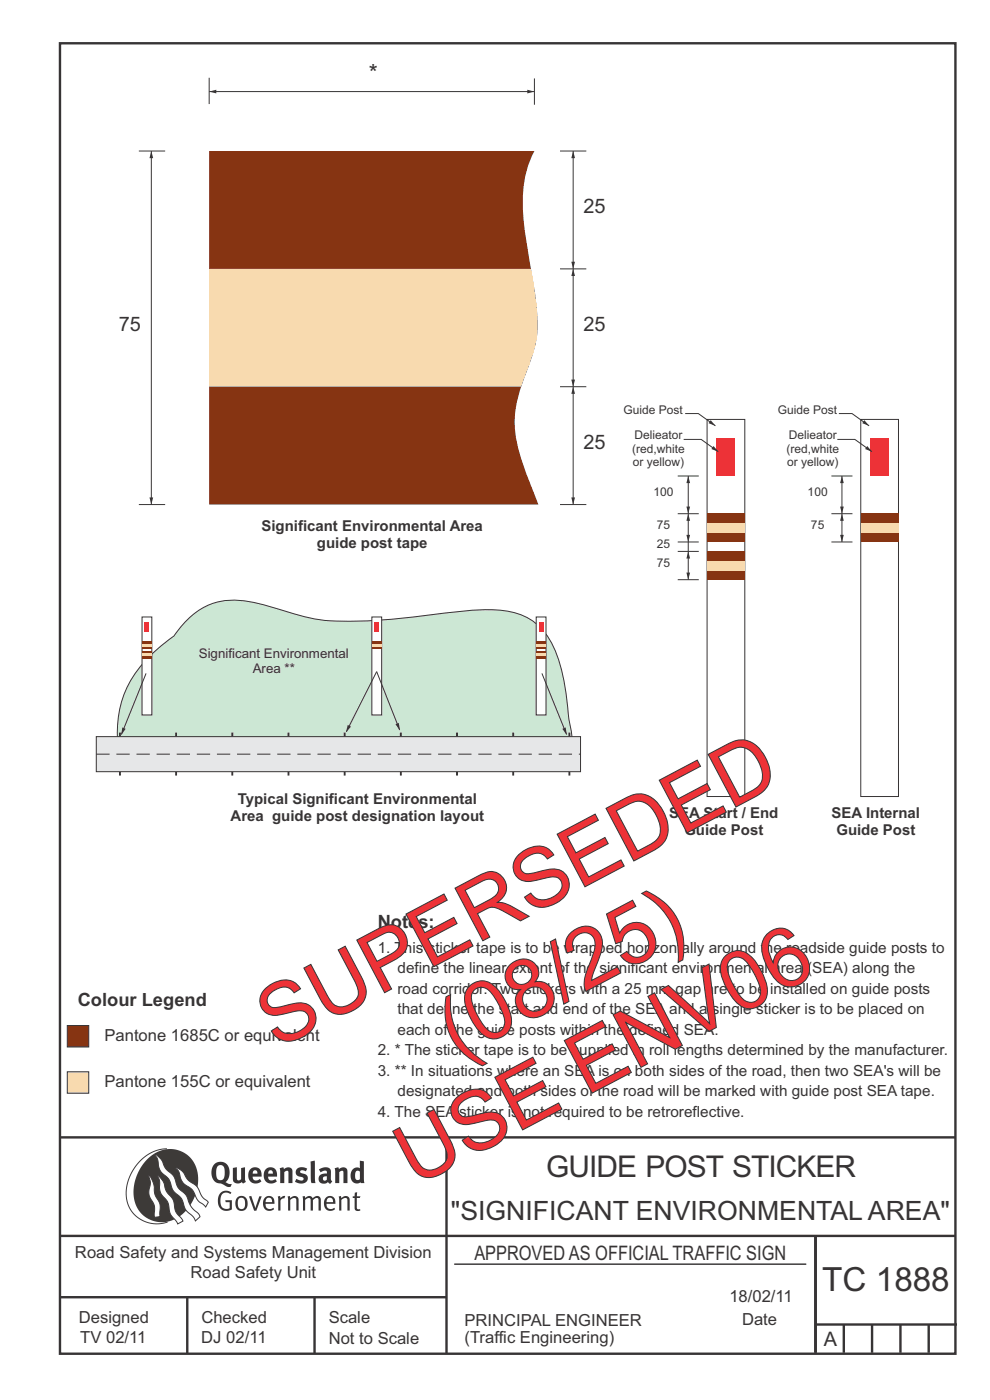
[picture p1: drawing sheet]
<svg xmlns="http://www.w3.org/2000/svg" width="210mm" height="297mm" viewBox="0 0 210 297" stroke-linecap="round" stroke-linejoin="round" font-family="sans-serif">
<g fill="none" stroke="#373435" stroke-width=".51">
<path d="M12.7 9.2h190v278h-190zM12.7 241.3h190M94.7 241.4v45.8M12.7 275.2h82M12.7 262.2h190.1M39.7 275.2v12M66.7 275.2v12M173 262.1v24.9M173 281h30M179 281v6M185 281v6M191 281v6"/>
<path d="M197 281v6"/>
</g>
<path d="M96.4 268.2h74.6" fill="none" stroke="#373435" stroke-width=".21"/>
<path d="M35.4 243.7a9.5 9.5 0 0 0-8.6 10.4 6.5 6.5 0 0 0 8.8 5.1" fill="none" stroke="#3d3a38" stroke-width=".21"/>
<path d="M31.3 245.9a6.1 6.1 0 0 1 7.3-1.6 6.1 6.1 0 0 1 3.4 6.6 8.8 8.8 0 0 1-7.2 8.4 6.1 6.1 0 0 1-6.4-7.5 10.5 10.5 0 0 1 2.9-5.9z" fill-rule="evenodd" fill="#3d3a38"/>
<g fill="#fefefe" stroke="#3d3a38" stroke-width=".21">
<path d="M31.6 249.4l.3 .3 .6 1.2 .4 2.5 1 2 .1 2.7-1.2 .2-.1-2.5-.9-1.8-.2-.7 .3-2.4z" fill-rule="evenodd"/>
<path d="M37.1 247.7l.6 .1 .9 .6 1.3 1.9 1.9 1.5 1.1 2.1 1.3 1.2-.6 1-1.6-1.5-1.2-2.2-2-1.5-.5-.9-.4-1.5z" fill-rule="evenodd"/>
<path d="M32.8 244.9l.4 .1 .9 .8 1 2.1 1.7 1.5 .9 2.5 1.7 1.6 1.2 2.5 1.6 1.6 .2 .5-1 .9-.4-.9-1.6-1.5-1-2.4-1.7-1.7-.9-2.4-1.8-1.7-.3-.9-.3-1.6z" fill-rule="evenodd"/>
<path d="M33.4 249.4l.5 .3 .7 1 .7 2 1.5 1.9 .5 2.5 1.4 1.8 .1 .1-1.1 .7-1.6-2.2-.6-2.5-1.4-1.9-.3-1v-1.6z" fill-rule="evenodd"/>
</g>
<g fill="#373435">
<path d="M46.8 253.1l.5-.4 .6-.1 .7 .1 .5 .3-.2 .3-.9-.3-.8 .2-.3 .7-.1 1.1 .1 .6 .3 .5 .5 .3 .6 .1 .4-.2v-1.3h-.8l-.1-.4h1.4v2l-.7 .2-.8 .1-.6-.2-.5-.5-.3-.8-.1-.9 .2-.8z" fill-rule="evenodd"/>
<path d="M50.7 254.3l.7-.2 .5 .5 .1 1.2-.2 .4-.3 .3h-.5l-.4-.4-.2-1.1zM50.4 254l-.5 1.1 .2 1.2 .8 .6 1-.2 .4-.4 .2-.5v-.8l-.2-.7-.3-.4-.5-.2h-.6z" fill-rule="evenodd"/>
<path d="M52.8 253.8l.5-.1 .9 2.6 .8-2.5h.5l-1.1 3h-.5z" fill-rule="evenodd"/>
<path d="M56.6 254.2l.4-.1 .4 .1 .2 .3 .1 .5h-1.4zM56.2 254l-.4 1v.7l.3 .6 .3 .4 .6 .2 1-.3 .2-.1-.2-.3-.6 .3-.7-.2-.3-.2-.1-.6v-.1h1.9l-.2-1.2-.8-.5-.5 .1z" fill-rule="evenodd"/>
<path d="M58.9 253.8l.5-.1 .1 .5 .4-.4 .6-.1-.2 .5-.4 .1-.4 .3v2.2h-.5z" fill-rule="evenodd"/>
<path d="M61 253.8h.5a.24 .24 0 0 0 .1 .3 .24 .24 0 0 0 .3-.2l.8-.2 .6 .5v2.6h-.4l-.1-2.3-.1-.3-.3-.1-.8 .5v2.2h-.5z" fill-rule="evenodd"/>
<path d="M64.2 253.8h.4a.23 .23 0 0 0 .2 .3 .23 .23 0 0 0 .3-.2l.5-.2 .5 .2a.23 .23 0 0 0 .3 .2 .23 .23 0 0 0 .2-.1l.8-.3 .6 .4 .1 2.7h-.5v-2.3l-.1-.3-.3-.1-.8 .5v2.2h-.5v-2.3l-.1-.3h-.3l-.8 .4v2.2h-.4z" fill-rule="evenodd"/>
<path d="M69.5 254.2l.5-.1 .4 .1 .2 .8h-1.3zM69.2 254l-.5 1 .1 .7 .2 .6 .4 .4 .4 .2 1.1-.3 .2-.1-.2-.3-.6 .3-.7-.2-.3-.3v-.6h1.9l-.2-1.2-.4-.3-.5-.2-.5 .1z" fill-rule="evenodd"/>
<path d="M71.8 253.8h.5a.24 .24 0 0 0 .1 .3 .24 .24 0 0 0 .4-.2l.7-.2 .6 .5 .1 2.6h-.5v-2.3l-.1-.3-.4-.1-.8 .5v2.2h-.5z" fill-rule="evenodd"/>
<path d="M75.3 253l.5-.1-.1 .9h.8l-.2 .3h-.6v2.2l.2 .2h.5v.3l-.2 .1-.6-.1-.4-.3v-2.4h-.4v-.3h.4z" fill-rule="evenodd"/>
<path d="M46.2 247.4l.4-.2h.4l.6 .6v1.8l-.2 .5-.4 .2h-.7l-.3-.5-.1-1.6zM45.5 246.9l-.4 .7-.2 .8v1l.3 .9 .7 .6 1 .2 1.6 .7 .4-.1 .3-.5h-.6l-.8-.4 .7-.9 .2-1.5a1.91 1.91 0 0 0-1.1-1.8 1.91 1.91 0 0 0-2.1 .3z" fill-rule="evenodd"/>
<path d="M49.4 247.8l.8-.2 .1 2.5 .1 .2 .3 .1 .4-.3v-2.3l.9-.2v2.6l.2 .5-.7 .3a.39 .39 0 0 0-.7 0h-.8l-.5-.4z" fill-rule="evenodd"/>
<path d="M53.8 248.4l.3-.1h.3l.2 .7h-1zM53.1 248l-.3 .5-.1 .8v.7l.4 .6 .5 .4 .6 .1 .7-.1 .6-.4-.4-.5-.4 .3h-.5l-.4-.1-.2-.4v-.3h1.9l-.1-1-.3-.6-1-.4-.5 .1z" fill-rule="evenodd"/>
<path d="M57.1 248.4l.2-.1h.4l.2 .7h-1zM56.4 248l-.4 .6-.1 .8 .1 .7 .4 .5 .5 .4 .6 .1 .6-.1 .6-.4-.3-.5-.6 .3h-.5l-.4-.6v-.2h1.9l-.1-1-.3-.6-.5-.3-.5-.1-.5 .1z" fill-rule="evenodd"/>
<path d="M59.3 247.8l.8-.2 .1 .4 1-.4 .7 .3 .1 .5v2.6h-.8v-2.3l-.3-.3-.6 .3v2.3h-.9z" fill-rule="evenodd"/>
<path d="M63 248l.9-.4 1.3 .3-.3 .6-.9-.2-.3 .2 .1 .3 1 .3 .4 .4v.8l-.4 .6-1.1 .2-1.1-.4 .3-.6 1 .4 .3-.1 .2-.3-.2-.3-.9-.3-.4-.3-.2-.6z" fill-rule="evenodd"/>
<path d="M68.6 249.7l.7-.2v.8l-.3 .2-.3-.1-.2-.3zM67.6 248.1l.4 .6 .8-.4 .5 .2a.35 .35 0 0 1 0 .5 .35 .35 0 0 1-.5 0l-1 .4-.2 .9 .2 .4 .3 .3h1.1a.49 .49 0 0 1 .8 .2l.5-.6-.3-.4v-1.7l-.2-.5-.4-.3-.6-.1z" fill-rule="evenodd"/>
<path d="M71 247.8l.8-.2 .1 .4 .9-.4 .7 .3 .2 .5v2.6h-.8l-.1-2.3-.2-.3-.6 .3v2.3h-.9z" fill-rule="evenodd"/>
<path d="M75.6 248.5l.3-.1 .4 .2v1.5l-.3 .2h-.4l-.2-.4-.1-.9zM76.3 246.2v1.3a.19 .19 0 0 1 0 .3 .19 .19 0 0 1-.3-.1l-.8 .1-.6 .5-.2 .9 .1 1 .3 .5 .6 .3h.6l.5-.2v.2h.8l-.1-4.6z" fill-rule="evenodd"/>
<path d="M65.9 246.4l.9-.2 .1 4.8h-.8l-.1-.3z" fill-rule="evenodd"/>
</g>
<path d="M14.3 227.4h4.5v4.5h-4.5z" fill-rule="evenodd" fill="#f8daaf" stroke="#373435" stroke-width=".21"/>
<path d="M14.3 217.6h4.5v4.5h-4.5z" fill-rule="evenodd" fill="#863412" stroke="#373435" stroke-width=".21"/>
<path d="M44.4 19.4h69M44.4 16.5v5.6M113.4 16.6v5.6M118.8 32h5.6" fill="none" stroke="#373435" stroke-width=".21"/>
<g fill="#373435">
<path d="M44.4 19.4l1.5-.4v.8z"/>
<path d="M111.9 19l1.5 .4-1.5 .4z"/>
</g>
<path d="M118.8 57h5.6" fill="none" stroke="#373435" stroke-width=".21"/>
<path d="M44.4 32h69a24.9 24.9 0 0 0-2.4 14.3l.8 5.7a119.7 119.7 0 0 1 2.2 17.2 29.8 29.8 0 0 1-2.6 10.6 23 23 0 0 0-1.5 15.2 102.8 102.8 0 0 0 4.3 12h-69.8z" fill-rule="evenodd" fill="#863412"/>
<path d="M44.4 57h68.2l.6 3.4a43 43 0 0 1 .7 11 60 60 0 0 1-3.4 10.6h-66.1z" fill-rule="evenodd" fill="#f8daaf"/>
<path d="M118.8 82h5.6M121.6 82v25M118.8 107h5.6" fill="none" stroke="#373435" stroke-width=".21"/>
<g fill="#373435">
<path d="M121.6 82l.4 1.5h-.8z"/>
<path d="M121.2 105.5h.8l-.4 1.5z"/>
</g>
<path d="M121.6 57v25" fill="none" stroke="#373435" stroke-width=".21"/>
<g fill="#373435">
<path d="M121.6 57l.4 1.6h-.8z"/>
<path d="M121.2 80.5h.8l-.4 1.5z"/>
</g>
<path d="M121.6 32v25" fill="none" stroke="#373435" stroke-width=".21"/>
<g fill="#373435">
<path d="M121.6 32l.4 1.5h-.8z"/>
<path d="M121.2 55.5h.8l-.4 1.5z"/>
</g>
<path d="M29.5 32h5.5M32.1 32v75M29.5 107h5.5" fill="none" stroke="#373435" stroke-width=".21"/>
<g fill="#373435">
<path d="M32.1 32l.4 1.5h-.8z"/>
<path d="M31.7 105.5h.8l-.4 1.5z"/>
</g>
<path d="M32 139l3.1-2.7 1.8-1.4a15.7 15.7 0 0 1 10.5-7.4 24.7 24.7 0 0 1 11.1 1.5 44.2 44.2 0 0 0 18.6 2.7l6.7-.4 11.8-1.4a36.8 36.8 0 0 1 13.7 .1 12.7 12.7 0 0 1 8.6 8.4 48.5 48.5 0 0 1 2.8 14.1l.3 1.9a6.8 6.8 0 0 1 0 4.1l-.5 .4-.7 .1-87.5 3-7-.4a29.9 29.9 0 0 1 1-14.3 23.2 23.2 0 0 1 5.7-8.3z" fill-rule="evenodd" fill="#cce7d4" stroke="#373435" stroke-width=".21"/>
<path d="M20.4 156.3h102.7v7.4h-102.7z" fill-rule="evenodd" fill="#e6e7e8" stroke="#373435" stroke-width=".21"/>
<path d="M20.4 160h102.7" fill="none" stroke="#373435" stroke-width=".21" stroke-dasharray="2.8 1.4" stroke-linecap="butt"/>
<g fill="#fefefe" stroke="#373435" stroke-width=".21">
<path d="M25.4 155.5h.1v.6h-.1z" fill-rule="evenodd"/>
<path d="M37.3 155.5h.1v.6h-.1z" fill-rule="evenodd"/>
<path d="M49.2 155.5h.2v.6h-.2z" fill-rule="evenodd"/>
<path d="M61.1 155.5h.2v.6h-.2z" fill-rule="evenodd"/>
<path d="M73 155.5h.2v.6h-.2z" fill-rule="evenodd"/>
<path d="M84.9 155.5h.2v.6h-.2z" fill-rule="evenodd"/>
<path d="M96.9 155.5h.1v.6h-.1z" fill-rule="evenodd"/>
<path d="M108.8 155.5h.2v.6h-.2z" fill-rule="evenodd"/>
<path d="M120.7 155.5h.2v.6h-.2z" fill-rule="evenodd"/>
<path d="M25.4 163.8h.1v.6h-.1z" fill-rule="evenodd"/>
<path d="M37.3 163.8h.1v.6h-.1z" fill-rule="evenodd"/>
<path d="M49.2 163.8h.2v.6h-.2z" fill-rule="evenodd"/>
<path d="M61.1 163.8h.2v.6h-.2z" fill-rule="evenodd"/>
<path d="M73 163.8h.2v.6h-.2z" fill-rule="evenodd"/>
<path d="M84.9 163.8h.2v.6h-.2z" fill-rule="evenodd"/>
<path d="M96.9 163.8h.1v.6h-.1z" fill-rule="evenodd"/>
<path d="M108.8 163.8h.2v.6h-.2z" fill-rule="evenodd"/>
<path d="M120.7 163.8h.2v.6h-.2z" fill-rule="evenodd"/>
<path d="M78.9 130.9h2.1v20.8h-2.1z" fill-rule="evenodd"/>
</g>
<path d="M78.9 136.1h2.1v1.5h-2.1z" fill-rule="evenodd" fill="#863412"/>
<path d="M78.9 136.6h2.1v.5h-2.1z" fill-rule="evenodd" fill="#f8daaf"/>
<path d="M79.4 131.9h1v2.1h-1z" fill-rule="evenodd" fill="#ed3237"/>
<path d="M30.1 130.9h2.1v20.8h-2.1z" fill-rule="evenodd" fill="#fefefe" stroke="#373435" stroke-width=".21"/>
<path d="M30.1 136.1h2.1v1.5h-2.1z" fill-rule="evenodd" fill="#863412"/>
<path d="M30.1 136.6h2.1v.5h-2.1z" fill-rule="evenodd" fill="#f8daaf"/>
<path d="M30.1 138.2h2.1v1.5h-2.1z" fill-rule="evenodd" fill="#863412"/>
<path d="M30.1 138.7h2.1v.5h-2.1z" fill-rule="evenodd" fill="#f8daaf"/>
<path d="M30.6 131.9h1.1v2.1h-1.1z" fill-rule="evenodd" fill="#ed3237"/>
<path d="M31 142.9l-5.2 12.9" fill="none" stroke="#373435" stroke-width=".21"/>
<path d="M25.9 154.3l.8 .3-1 1.3z" fill="#373435"/>
<path d="M79.9 142.5l-6.4 12.8" fill="none" stroke="#373435" stroke-width=".21"/>
<path d="M73.8 153.8l.6 .3-1 1.3z" fill="#373435"/>
<path d="M113.7 130.9h2.1v20.8h-2.1z" fill-rule="evenodd" fill="#fefefe" stroke="#373435" stroke-width=".21"/>
<path d="M113.7 136.1h2.1v1.5h-2.1z" fill-rule="evenodd" fill="#863412"/>
<path d="M113.7 136.6h2.1v.5h-2.1z" fill-rule="evenodd" fill="#f8daaf"/>
<path d="M113.7 138.2h2.1v1.5h-2.1z" fill-rule="evenodd" fill="#863412"/>
<path d="M113.7 138.7h2.1v.5h-2.1z" fill-rule="evenodd" fill="#f8daaf"/>
<path d="M114.3 131.9h1v2.1h-1z" fill-rule="evenodd" fill="#ed3237"/>
<path d="M115 142.9l5.2 12.9" fill="none" stroke="#373435" stroke-width=".21"/>
<path d="M119.3 154.6l.7-.3 .2 1.6z" fill="#373435"/>
<path d="M79.9 142.5l4.9 12.4" fill="none" stroke="#373435" stroke-width=".21"/>
<path d="M83.9 153.7l.7-.3 .2 1.5z" fill="#373435"/>
<path d="M150 89h8v80h-8zM143.8 109h4.4M146 101v8" fill="none" stroke="#373435" stroke-width=".21"/>
<g fill="#373435">
<path d="M146 101l.4 1.5h-.8z"/>
<path d="M145.6 107.5h.8l-.4 1.5z"/>
</g>
<path d="M150 109h8v6h-8z" fill-rule="evenodd" fill="#863412"/>
<path d="M150 111h8v2h-8z" fill-rule="evenodd" fill="#f8daaf"/>
<path d="M150 117h8v6h-8z" fill-rule="evenodd" fill="#863412"/>
<path d="M150 119h8v2h-8z" fill-rule="evenodd" fill="#f8daaf"/>
<path d="M152 93h4v8h-4z" fill-rule="evenodd" fill="#ed3237"/>
<path d="M143.8 101h4.4M143.8 115h4.4M143.8 117h4.4M146 109v6M143.8 123h4.4" fill="none" stroke="#373435" stroke-width=".21"/>
<g fill="#373435">
<path d="M145.6 113.5h.8l-.4 1.5z"/>
<path d="M146 109l.4 1.5h-.8z"/>
</g>
<path d="M146 115v8" fill="none" stroke="#373435" stroke-width=".21"/>
<g fill="#373435">
<path d="M145.6 121.5h.8l-.4 1.5z"/>
<path d="M146 117l.4 1.5h-.8z"/>
</g>
<path d="M145.3 87.7h2.8l3.7 2.6" fill="none" stroke="#373435" stroke-width=".21"/>
<path d="M150.8 89.1l1 1.2-1.5-.5z" fill="#373435"/>
<path d="M145 93.2h3.7l3.7 2.6" fill="none" stroke="#373435" stroke-width=".21"/>
<path d="M151.4 94.6l1 1.2-1.5-.5z" fill="#373435"/>
<path d="M182.6 89h8v80h-8zM176.4 109h4.4M178.6 101v8" fill="none" stroke="#373435" stroke-width=".21"/>
<g fill="#373435">
<path d="M178.6 101l.4 1.5h-.8z"/>
<path d="M178.2 107.5h.8l-.4 1.5z"/>
</g>
<path d="M182.6 109h8v6h-8z" fill-rule="evenodd" fill="#863412"/>
<path d="M182.6 111h8v2h-8z" fill-rule="evenodd" fill="#f8daaf"/>
<path d="M184.6 93h4v8h-4z" fill-rule="evenodd" fill="#ed3237"/>
<path d="M176.4 101h4.4M176.4 115h4.4M178.6 109v6" fill="none" stroke="#373435" stroke-width=".21"/>
<g fill="#373435">
<path d="M178.2 113.5h.8l-.4 1.5z"/>
<path d="M178.6 109l.4 1.5h-.8z"/>
</g>
<path d="M177.9 87.7h2.8l3.7 2.6" fill="none" stroke="#373435" stroke-width=".21"/>
<path d="M183.4 89.1l1 1.2-1.5-.5z" fill="#373435"/>
<path d="M177.6 93.2h3.7l3.7 2.6" fill="none" stroke="#373435" stroke-width=".21"/>
<path d="M184 94.6l1 1.2-1.5-.5z" fill="#373435"/>
<g font-size="17.6" fill="#ed3237">
<text x="58.7" y="222.7" transform="rotate(-28 58.7 222.7)">SUPERSEDED</text>
<text x="97" y="224.8" transform="rotate(-28 97 224.8)">(08/25)</text>
<text x="88" y="251.8" transform="rotate(-28 88 251.8)">USE ENV06</text>
</g>
<text font-size="7.1" fill="#373435" x="174.4" y="274">TC 1888</text>
<text font-size="6.3" fill="#373435" x="115.8" y="249.8">GUIDE POST STICKER</text>
<text font-size="5.6" fill="#373435" x="95.7" y="258.7">&quot;SIGNIFICANT ENVIRONMENTAL AREA&quot;</text>
<text font-size="5" fill="#373435" x="78.2" y="17.3">*</text>
<g font-size="4.2" fill="#373435">
<text x="123.8" y="45.2">25</text>
<text x="25.2" y="70.2">75</text>
<text x="123.8" y="70.3">25</text>
<text x="123.8" y="95.3">25</text>
<text x="100.6" y="267.2">APPROVED AS OFFICIAL TRAFFIC SIGN</text>
<text x="174.7" y="285.6">A</text>
</g>
<g font-size="3.9" fill="#373435">
<text x="80.1" y="196.9">Notes:</text>
<text x="16.5" y="213.4">Colour Legend</text>
</g>
<g font-size="3.5" fill="#373435">
<text x="22.1" y="220.8">Pantone 1685C or equivalent</text>
<text x="22.1" y="230.6">Pantone 155C or equivalent</text>
<text x="15.9" y="266.8">Road Safety and Systems Management Division</text>
<text x="40.4" y="271.1">Road Safety Unit</text>
<text x="16.7" y="280.6">Designed</text>
<text x="42.7" y="280.6">Checked</text>
<text x="69.7" y="280.6">Scale</text>
<text x="98.5" y="281.3">PRINCIPAL ENGINEER</text>
<text x="154.7" y="276.2">18/02/11</text>
<text x="157.4" y="281.2">Date</text>
<text x="17" y="284.8">TV 02/11</text>
<text x="42.7" y="284.8">DJ 02/11</text>
<text x="69.7" y="285.2">Not to Scale</text>
<text x="98.5" y="284.8">(Traffic Engineering)</text>
</g>
<g font-size="3.3" fill="#373435">
<text x="80.1" y="202.1">1. This sticker tape is to be wrapped horizontally around the roadside guide posts to</text>
<text x="84.3" y="206.4">define the linear extent of the significant environmental area (SEA) along the</text>
<text x="84.3" y="215.1">that define the start and end of the SEA and a single sticker is to be placed on</text>
<text x="84.3" y="210.8">road corridor. Two stickers with a 25 mm gap are to be installed on guide posts</text>
<text x="84.3" y="219.5">each of the guide posts within the defined SEA.</text>
<text x="80.1" y="223.9">2. * The sticker tape is to be supplied in roll lengths determined by the manufacturer.</text>
<text x="80.1" y="228.2">3. ** In situations where an SEA is on both sides of the road, then two SEA's will be</text>
<text x="84.3" y="232.6">designated and both sides of the road will be marked with guide post SEA tape.</text>
<text x="80.1" y="236.9">4. The SEA sticker is not required to be retroreflective.</text>
</g>
<g font-size="3.2" fill="#373435">
<text x="55.5" y="112.7">Significant Environmental Area</text>
<text x="67.2" y="116.3">guide post tape</text>
<text x="50.4" y="170.6">Typical Significant Environmental</text>
<text x="142" y="173.5">SEA Start / End</text>
<text x="176.4" y="173.5">SEA Internal</text>
<text x="48.9" y="174.1">Area guide post designation layout</text>
<text x="145.2" y="177.1">Guide Post</text>
<text x="177.4" y="177.1">Guide Post</text>
</g>
<g font-size="2.8" fill="#373435">
<text x="42.2" y="139.5">Significant Environmental</text>
<text x="53.6" y="142.7">Area **</text>
</g>
<g font-size="2.5" fill="#373435">
<text x="132.3" y="87.9">Guide Post</text>
<text x="165" y="87.9">Guide Post</text>
<text x="134.6" y="93.2">Delieator</text>
<text x="167.3" y="93.2">Delieator</text>
<text x="134.1" y="96">(red,white</text>
<text x="134.3" y="98.9">or yellow)</text>
<text x="166.8" y="96">(red,white</text>
<text x="167" y="98.9">or yellow)</text>
<text x="138.6" y="105.2">100</text>
<text x="171.3" y="105.2">100</text>
<text x="139.3" y="112.2">75</text>
<text x="172" y="112.2">75</text>
<text x="139.3" y="116.2">25</text>
<text x="139.3" y="120.3">75</text>
</g>
</svg>
